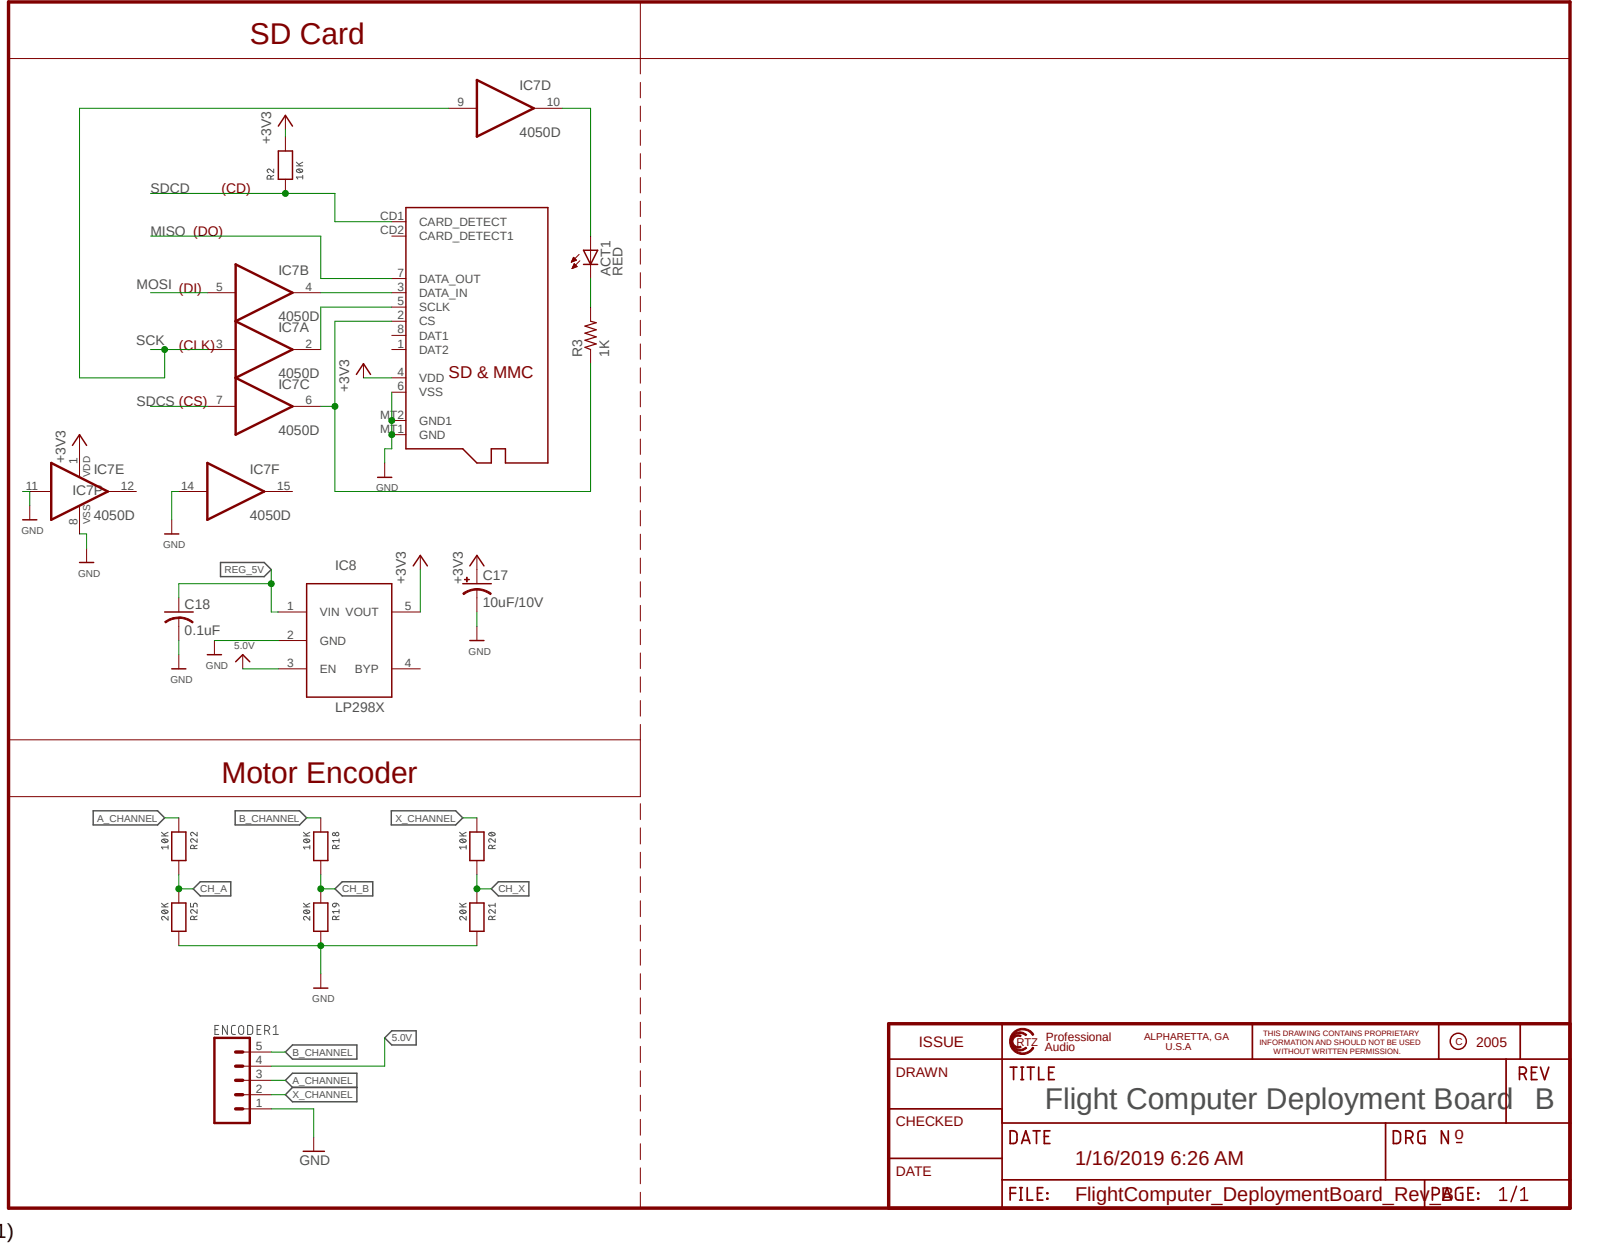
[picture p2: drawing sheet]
<svg xmlns="http://www.w3.org/2000/svg" width="279mm" height="216mm" viewBox="0 0 279 216" stroke-linecap="round" stroke-linejoin="round" font-family="sans-serif">
<path d="M272.8 0l-272.9 105.1 272.9 105.1" fill="none" stroke="#fff" stroke-width=".17"/>
<g fill="none" stroke="#505050" stroke-width=".17">
<path d="M47 31.1l-.1-.5-.3-.2-.2 .3v.4h1.1M47.5 29.3v.7l-.6-.6a.32 .32 0 0 0-.5 .1 .32 .32 0 0 0 .2 .5M47.5 30.4l-.5 .3M51.4 28.8h1.1M51.4 28.2l.7 .6M51.5 29.5a.56 .56 0 0 1 .6-.2 .56 .56 0 0 1 .4 .5 .56 .56 0 0 1-.6 .2 .56 .56 0 0 1-.4-.5zM51.7 29.4l.6 .5M52.5 30.7h-1.1l.3 .4M52.5 30.4v.7M52.5 28.2l-.6 .3M28 145.1h1.2M28 157.4h1.2"/>
<path d="M28 144.4l.7 .7M28 156.8l.7 .6M28.1 145.8l.3-.2h.4l.4 .3a.65 .65 0 0 1-1.2 0zM28.1 158.1l.3-.2h.4l.4 .3a.65 .65 0 0 1-1.2 0zM28.3 145.7l.6 .5M28.3 158l.6 .5M29.2 159v.7l-.7-.6a.32 .32 0 0 0-.5 .1 .32 .32 0 0 0 .3 .5M29.2 147h-1.2l.3 .4M29.2 146.7v.7M29.2 144.4l-.8 .4M29.2 156.8l-.8 .3M33.1 156.8v.6h.5v-.5l.2-.1 .4 .1v.5"/>
<path d="M33.7 147.3v-.5l-.4-.1-.2 .3v.3h1.1M33.7 159.6v-.5l-.4-.1-.2 .3v.3h1.1M34.2 145.6v.6l-.7-.6h-.3l-.1 .2 .2 .4M34.2 144.4v.7l-.8-.7a.32 .32 0 0 0-.3 .3 .32 .32 0 0 0 .2 .4M34.2 157.9v.6l-.8-.6a.32 .32 0 0 0-.3 .3 .32 .32 0 0 0 .2 .3M34.2 146.7l-.5 .2M34.2 159l-.5 .2M52.7 145.1h1.1M52.7 144.4l.6 .7M52.7 157.4h1.1M52.7 156.8l.6 .6M52.7 145.8a.56 .56 0 0 1 .6-.2 .56 .56 0 0 1 .4 .4 .56 .56 0 0 1-.6 .3 .56 .56 0 0 1-.4-.5z"/>
<path d="M52.7 158.1a.56 .56 0 0 1 .6-.2 .56 .56 0 0 1 .4 .5 .56 .56 0 0 1-.6 .2 .56 .56 0 0 1-.4-.5zM52.9 145.7l.7 .5M52.9 158l.7 .5M53.8 159v.7l-.8-.7-.3 .2a.32 .32 0 0 0 .2 .5M53.8 147h-1.1l.2 .4M53.8 146.7v.7M53.8 144.4l-.7 .4M53.8 156.8l-.7 .3M57.8 156.8h.5l-.1 .6h-.4l-.1-.2zM58.3 147.3v-.3l-.2-.3-.4 .1v.5h1.1M58.3 159.6v-.3l-.2-.3-.4 .1v.5h1.1M58.3 156.8l.4 .1 .1 .4"/>
<path d="M58.8 146.7l-.5 .2M58.8 145.9h-1.1l.3 .3M58.8 145.6v.6M58.8 157.9v.6M58.8 159l-.5 .2M58.8 158.2h-1.1l.3 .3M79.8 145.1h1.1M79.8 157.4h1.1M79.8 144.4l.6 .7M79.8 156.8l.6 .6M79.8 145.8l.3-.2h.4l.4 .3a.65 .65 0 0 1-1.1 0zM79.8 158.1l.3-.2h.4l.4 .3a.65 .65 0 0 1-1.1 0z"/>
<path d="M80 145.7l.6 .5M80 158l.6 .5M80.9 159v.7l-.6-.6a.32 .32 0 0 0-.5 .1 .32 .32 0 0 0 .2 .5M80.9 147h-1.1l.2 .4M80.9 146.7v.7M80.9 144.4l-.7 .4M80.9 156.8l-.7 .3M84.8 144.7l.5-.3 .5 .2 .1 .2a.7 .7 0 0 1-1.1 0zM85 144.5l.7 .5M85.4 147.3v-.5l-.4-.1-.2 .3v.3h1.1M85.4 159.6v-.5l-.4-.1-.2 .3v.3h1.1M85.9 145.6v.6l-.7-.6h-.3l-.1 .2 .2 .4"/>
<path d="M85.9 157.9v.6l-.8-.6a.32 .32 0 0 0-.3 .3 .32 .32 0 0 0 .2 .3M85.9 146.7l-.5 .2M85.9 156.8v.6M85.9 159l-.5 .2M85.9 157.1h-1.1l.2 .3M37.3 178.7h.5M38 178h-.7v1.5h.7M39.5 178v1.5l-.9-1.5v1.5M40.9 178h-.6l-.1 .3v1.1l.1 .1h.6M41.5 178.2a.43 .43 0 0 1 .5-.2 .43 .43 0 0 1 .3 .4v.7a.45 .45 0 0 1-.5 .4 .45 .45 0 0 1-.4-.4zM43 178l.6 .1a1.22 1.22 0 0 1 .2 1.2l-.2 .2h-.6zM44.6 178.7h.5"/>
<path d="M45.3 178h-.7v1.5h.7M45.9 178.9h.5a.44 .44 0 0 0 .3-.7l-.3-.2h-.5v1.5M46.4 178.9l.4 .6M47.4 179.5h.9M47.4 178.3l.5-.3v1.5"/>
<circle cx="57.9" cy="144.8" r=".25"/>
<circle cx="58.5" cy="144.8" r=".33"/>
</g>
<path d="M38.3 97.6h7.5l1.3 1.2-1.3 1.3h-7.5zM16.2 140.7h11.1l1.3 1.2-1.3 1.3h-11.1zM33.5 154.3l1.3-1.3h5.2v2.5h-5.2zM40.8 140.7h11.2l1.2 1.2-1.2 1.3h-11.2zM58.1 154.3l1.3-1.3h5.3v2.5h-5.3zM67.9 140.7h11.2l1.2 1.2-1.2 1.3h-11.2zM85.3 154.3l1.2-1.3h5.3v2.5h-5.3zM68 178.9h4.2v2.5h-4.2l-1.2-1.3zM50.8 181.4h11.1v2.4h-11.1l-1.3-1.2zM50.8 186.3h11.1v4.9h-11.1l-1.3-1.2 1.3-1.3-1.3-1.2zM50.8 188.7h11.1" fill="none" stroke="#505050" stroke-width=".25"/>
<g fill="none" stroke="#800000" stroke-width=".17">
<path d="M1.5 10.2h271M77.9 18.8h4.9M92.6 18.8h5M111.1 .3v12.5M111.1 14.3v2.7M111.1 18.4v2.7M68 38.5h2.4M111.1 22.6v2.6M111.1 26.7v2.6M111.1 30.8v2.7M111.1 34.9v2.7M111.1 39.1v2.6"/>
<path d="M36 50.8h4.9M50.8 50.8h4.9M68 50.8h2.4M68 55.8h2.4M68 53.3h2.4M68 48.3h2.4M68 58.2h2.4M68 41h2.4M111.1 43.2v2.6M111.1 47.3v2.7M111.1 51.4v2.7M111.1 55.6v2.7"/>
<path d="M111.1 59.7v2.7M13.8 75.4v7.4M36 60.7h4.9M36 70.5h4.9M50.8 60.7h4.9M50.8 70.5h4.9M63.1 63.1v2.5M68 60.7h2.4M68 68.1h2.4M68 65.6h2.4M68 75.4h2.4M68 73h2.4"/>
<path d="M111.1 63.8v2.7M111.1 67.9v2.7M111.1 72.1v2.7M111.1 76.2v2.7M3.9 85.3h5M13.8 87.8v4.9M18.7 85.3h5M31 85.3h5M45.8 85.3h5M72.9 96.4v2.4M111.1 80.3v2.7M111.1 84.5v2.6"/>
<path d="M111.1 88.6v2.7M111.1 92.7v2.7M111.1 96.9v2.6M48.3 106.2h4.9M48.3 111.2h4.9M48.3 116.1h4.9M68 106.2h4.9M68 116.1h4.9M82.8 102.3v1.5M111.1 101v2.6M111.1 105.1v2.7M111.1 109.2v2.7"/>
<path d="M111.1 113.3v2.7M111.1 117.5v2.6M1.5 128.4h109.6M111.1 121.6v2.7M111.1 125.7v12.6h-109.6M111.1 139.5v2.7M111.1 143.7v2.8M111.1 147.9v2.8M111.1 152.1v2.8M111.1 156.3v2.8M111.1 160.6v2.7M111.1 164.8v2.7"/>
<path d="M111.1 169v2.7M111.1 173.2v2.8M111.1 177.4v2.8M111.1 181.6v2.8M111.1 185.8v2.8M111.1 190.1v2.7M111.1 194.3v2.7M111.1 198.5v2.8M111.1 202.7v2.7M111.1 206.9v2.8"/>
</g>
<path d="M82.8 13.9l9.8 4.9-9.8 4.9zM40.9 45.9l9.9 4.9-9.9 5 9.9 4.9-9.9 4.9 9.9 4.9-9.9 4.9zM8.9 80.3l9.8 5-9.8 4.9zM36 80.3l9.8 5-9.8 4.9z" fill="none" stroke="#800000" stroke-width=".42"/>
<path d="M70.4 36h24.7v44.3h-7.4v-2.4h-2.4v2.4h-2.5l-2.5-2.4h-9.9zM12.6 77.3l1.2-1.9 1.2 1.9M61.8 65l1.3-1.9 1.2 1.9M71.7 98.2l1.2-1.8 1.3 1.8M53.2 101.3h14.8v19.7h-14.8zM80.3 101.3h5" fill="none" stroke="#800000" stroke-width=".25"/>
<path d="M82.8 102.2a4.1 4.1 0 0 1 2.5 .8l-.2 .2a3.9 3.9 0 0 0-2.3-.8z" fill-rule="evenodd" fill="#800000"/>
<path d="M82.8 102.2a4.1 4.1 0 0 1 2.5 .8l-.2 .2a3.9 3.9 0 0 0-2.3-.8z" fill="none" stroke="#800000" stroke-width=".17"/>
<path d="M80.3 103a4 4 0 0 1 2.5-.8v.2a3.6 3.6 0 0 0-2.3 .8z" fill-rule="evenodd" fill="#800000"/>
<path d="M80.3 103a4 4 0 0 1 2.5-.8v.2a3.6 3.6 0 0 0-2.3 .8z" fill="none" stroke="#800000" stroke-width=".17"/>
<path d="M80.6 100.5l.8 .1z" fill-rule="evenodd" fill="#800000"/>
<path d="M80.6 100.5l.8 .1z" fill="none" stroke="#800000" stroke-width=".17"/>
<path d="M81 100.2l.1 .8z" fill-rule="evenodd" fill="#800000"/>
<path d="M82.8 96.4v4.9M31 107.2v1.5M81 100.2l.1 .8zM82.8 103.8v2.4" fill="none" stroke="#800000" stroke-width=".17"/>
<path d="M81.5 98.2l1.3-1.8 1.2 1.8M28.6 106.2h4.9" fill="none" stroke="#800000" stroke-width=".25"/>
<path d="M31 107.1a3.9 3.9 0 0 1 2.5 .9l-.1 .1a3.9 3.9 0 0 0-2.4-.8z" fill-rule="evenodd" fill="#800000"/>
<path d="M31 107.1a3.9 3.9 0 0 1 2.5 .9l-.1 .1a3.9 3.9 0 0 0-2.4-.8z" fill="none" stroke="#800000" stroke-width=".17"/>
<path d="M28.6 107.9a3.7 3.7 0 0 1 2.4-.8v.3a3.5 3.5 0 0 0-2.3 .7z" fill-rule="evenodd" fill="#800000"/>
<g fill="none" stroke="#800000" stroke-width=".17">
<path d="M99.2 45.5h.1M99.2 45.4h.2M99.2 45.3h.5M99.3 45.2h.5M99.3 45.1h.7M99.3 46.6h.1M99.4 45h.5M99.4 46.5h.2M99.4 46.4h.4M99.4 46.3h.6M99.4 44.9h.4M99.4 46.2h.7"/>
<path d="M99.5 44.8h.2M99.5 44.7h.1M99.5 46.1h.5M99.5 44.7l.5 .5-.9 .3zM99.5 46.1h.4M99.6 46h.3M99.6 45.9h.2M99.6 45.8h.1M99.7 45.8l.5 .5-.9 .3zM100.5 44.2l-1.4 1.3M100.6 45.3l-1.3 1.3M102.5 41v7.3"/>
<path d="M102.5 53.3v2.5M102.5 60.7v2.4M5.2 87.8v2.4M15 95.2v2.4M29.8 90.2v2.5M66.8 80.3v2.5M28.6 107.9a3.7 3.7 0 0 1 2.4-.8v.3a3.5 3.5 0 0 0-2.3 .7zM31 103.8v2.4M31 108.7v2.5M31 113.6v2.5M37.2 111.2v2.4M42.1 113.6v2.5"/>
<path d="M82.8 108.7v2.5"/>
</g>
<path d="M101.3 43.4h2.4l-1.2 2.5zM101.3 45.9h2.4M3.9 90.2h2.5M13.8 97.6h2.5M28.6 92.7h2.4M65.5 82.8h2.5M29.8 116.1h2.5M36 113.6h2.4M40.9 114.9l1.2-1.3 1.2 1.3M81.5 111.2h2.5M252.8 198.3h.9" fill="none" stroke="#800000" stroke-width=".25"/>
<path d="M102.5 55.8l1 .2-2 .6 2 .6-2 .6 2 .7-2 .6 2 .6-2 .6 1 .4" fill="none" stroke="#800000" stroke-width=".21"/>
<path d="M1.5 .3h271v209.4h-271zM272.5 177.7h-118.3v32" fill="none" stroke="#800000" stroke-width=".59"/>
<path d="M173.9 177.7v32M249.7 177.7v6.1M263.8 177.7v6.1M154.2 183.8h118.3M154.2 192.4h19.7M173.9 194.9h98.6M240.5 194.9v9.9M261.4 183.8v11.1M154.2 201h19.7M173.9 204.8h98.6M247.2 204.8v4.9" fill="none" stroke="#800000" stroke-width=".3"/>
<path d="M176.1 178.9a2.25 2.25 0 0 1 3.3 .7l-.2 .1a2.01 2.01 0 0 0-3-.5 2.01 2.01 0 0 0 0 3.1 2.01 2.01 0 0 0 3-.6l.2 .2a2.27 2.27 0 0 1-3.4 .5 2.27 2.27 0 0 1 .1-3.5z" fill-rule="evenodd" fill="#800000"/>
<path d="M176.1 178.9a2.25 2.25 0 0 1 3.3 .7l-.2 .1a2.01 2.01 0 0 0-3-.5 2.01 2.01 0 0 0 0 3.1 2.01 2.01 0 0 0 3-.6l.2 .2a2.27 2.27 0 0 1-3.4 .5 2.27 2.27 0 0 1 .1-3.5z" fill="none" stroke="#800000" stroke-width=".17"/>
<path d="M175.9 179.9a1.11 1.11 0 0 1 1.3-.2l-.1 .2a.93 .93 0 0 0-1.3 .8 .93 .93 0 0 0 1.3 .9l.1 .2a1.15 1.15 0 0 1-1.5-.4 1.15 1.15 0 0 1 .2-1.5z" fill-rule="evenodd" fill="#800000"/>
<path d="M175.9 179.9a1.11 1.11 0 0 1 1.3-.2l-.1 .2a.93 .93 0 0 0-1.3 .8 .93 .93 0 0 0 1.3 .9l.1 .2a1.15 1.15 0 0 1-1.5-.4 1.15 1.15 0 0 1 .2-1.5z" fill="none" stroke="#800000" stroke-width=".17"/>
<path d="M175.6 179.7a1.67 1.67 0 0 1 2.6-.1l-.2 .1a1.42 1.42 0 0 0-2 0 1.42 1.42 0 0 0 0 2 1.42 1.42 0 0 0 2 0l.2 .2a1.67 1.67 0 0 1-2.3 .1 1.67 1.67 0 0 1-.3-2.3z" fill-rule="evenodd" fill="#800000"/>
<g fill="none" stroke="#800000" stroke-width=".17">
<path d="M49.5 20v2.5M49.5 23.7v2.5M49.5 31.1v2.5M31 141.9v2.5M31 149.4v2.4M31 154.3v2.4M55.7 141.9v2.5M55.7 149.4v2.4M55.7 154.3v2.4M82.8 141.9v2.5M82.8 149.4v2.4M82.8 154.3v2.4"/>
<path d="M31 161.6v2.5M55.7 161.6v2.5M55.7 169v2.5M82.8 161.6v2.5M175.6 179.7a1.67 1.67 0 0 1 2.6-.1l-.2 .1a1.42 1.42 0 0 0-2 0 1.42 1.42 0 0 0 0 2 1.42 1.42 0 0 0 2 0l.2 .2a1.67 1.67 0 0 1-2.3 .1 1.67 1.67 0 0 1-.3-2.3zM42.1 192.4h5M42.1 190h5M42.1 187.5h5M42.1 185h5M42.1 182.6h5M54.4 197.4v2.4"/>
</g>
<g fill="none" stroke="#800000" stroke-width=".3">
<path d="M217.3 177.7v6.1M175.3 196.3h.6a.65 .65 0 0 1 .6 .6v.9a.58 .58 0 0 1-.6 .7h-.6zM175.3 185.2h1.2M175.9 185.2v2.2M177.2 185.2h.4M177.2 187.4h.4M177.3 198.5l.7-2.2 .7 2.2M177.4 185.2v2.2M177.5 197.9h1M178.3 185.2h1.2M178.9 185.2v2.2M179.3 196.3h1.2"/>
<path d="M179.9 196.3v2.2M180.3 185.2v2.2h.9M181.2 197.2h.7M182 186.1h.7M182.2 196.3h-1v2.2h1M183 185.2h-1v2.2h1M241.8 196.3a1.07 1.07 0 0 1 1.2 .3 1.86 1.86 0 0 1-.2 1.7l-.4 .2h-.6zM244 197.5h.6a.61 .61 0 0 0 .6-.6 .61 .61 0 0 0-.6-.6h-.6v2.2M244.7 197.5l.5 1M247.3 196.3h-.8l-.4 .2v1.5l.2 .4 1 .1v-1.3h-.4M251.3 196.3v2.2l-1.2-2.2v2.2M263.7 186.4h.6a.59 .59 0 0 0 .6-.6 .59 .59 0 0 0-.6-.6h-.6v2.2"/>
<path d="M264.4 186.4l.5 1M265.8 186.1h.7M266.7 185.2h-.9v2.2h.9M267.3 185.2l.8 2.2 .7-2.2M175.3 207.1h1M176.3 206.1h-1v2.2M177 206.1h.4M177 208.3h.4M177.2 206.1v2.2M178.3 206.1v2.2h.9M180 207.1h.8M181 206.1h-1v2.2h1"/>
<path d="M181.7 207.1h.1zM181.7 208h.1v.1h-.1zM248.6 207.3h.6a.61 .61 0 0 0 .6-.6 .61 .61 0 0 0-.6-.6h-.6v2.2M250.4 208.3l.7-2.2 .7 2.2M250.6 207.8h1.1M253.8 206.1h-.7l-.4 .3-.1 1.4 .3 .4 .9 .1v-1.2h-.4M254.8 207.1h.7M255.7 206.1h-.9v2.2h.9M256.5 208h.1v.1h-.1zM256.5 207.1h.1z"/>
</g>
<g fill="none" stroke="#800000" stroke-width=".25">
<path d="M48.3 26.2h2.5v4.9h-2.5zM48.3 21.9l1.2-1.9 1.3 1.9M29.8 144.4h2.5v5h-2.5zM29.8 156.7h2.5v4.9h-2.5zM54.4 144.4h2.5v5h-2.5zM54.4 156.7h2.5v4.9h-2.5zM81.5 144.4h2.5v5h-2.5zM81.5 156.7h2.5v4.9h-2.5zM54.4 171.5h2.5M52.6 199.8h3.7M260.3 206.6l.6-.5v2.2M260.3 208.3h1.2"/>
<path d="M263.2 205.9l-1 2.7M263.9 208.3h1.2M263.9 206.6l.6-.5v2.2"/>
<circle cx="253.1" cy="180.7" r="1.39"/>
</g>
<path d="M37.2 180.1h6.1v14.8h-6.1z" fill="none" stroke="#800000" stroke-width=".42"/>
<path d="M40.9 187.5h1.2M40.9 190h1.2M40.9 192.4h1.2M40.9 182.6h1.2M40.9 185h1.2" fill="none" stroke="#800000" stroke-width=".59"/>
<path d="M68 68.1v9.8" fill="none" stroke="#008000" stroke-width=".17"/>
<circle cx="68" cy="73" r=".51" fill="#008000"/>
<circle cx="68" cy="73" r=".51" fill="none" stroke="#008000" stroke-width=".17"/>
<circle cx="68" cy="75.4" r=".51" fill="#008000"/>
<g fill="none" stroke="#008000" stroke-width=".17">
<path d="M68 77.9h-1.2v2.4M3.9 85.3h1.3v2.5M13.8 92.7h1.2v2.5M31 85.3h-1.2v4.9M31 111.2v2.4M37.2 111.2h11.1M82.8 106.2v2.5M31 164.1h51.8M47.1 192.4h7.3v5"/>
<circle cx="68" cy="75.4" r=".51"/>
</g>
<circle cx="55.7" cy="164.1" r=".51" fill="#008000"/>
<g fill="none" stroke="#008000" stroke-width=".17">
<path d="M49.5 22.5v1.2M63.1 65.6h4.9M47.1 98.8v7.4h1.2M72.9 98.8v7.4M42.1 116.1h6.2M47.1 101.3h-16.1v2.5M55.7 164.1v4.9M66.8 180.1v4.9h-19.7"/>
<circle cx="55.7" cy="164.1" r=".51"/>
</g>
<circle cx="47.1" cy="101.3" r=".51" fill="#008000"/>
<g fill="none" stroke="#008000" stroke-width=".17">
<path d="M97.6 18.8h4.9v22.2M68 55.8h-9.9v29.5h44.4v-22.2M68 53.3h-12.3v7.4M55.7 70.5h2.4"/>
<circle cx="47.1" cy="101.3" r=".51"/>
</g>
<circle cx="58.1" cy="70.5" r=".51" fill="#008000"/>
<g fill="none" stroke="#008000" stroke-width=".17">
<path d="M77.9 18.8h-64.1v46.8h14.8v-4.9M26.1 50.8h9.9M26.1 41h29.6v7.3h12.3M55.7 50.8h12.3M102.5 48.3v5M26.1 70.5h9.9M26.1 60.7h9.9"/>
<circle cx="58.1" cy="70.5" r=".51"/>
</g>
<circle cx="28.6" cy="60.7" r=".51" fill="#008000"/>
<g fill="none" stroke="#008000" stroke-width=".17">
<path d="M26.1 33.6h32v4.9h9.9"/>
<circle cx="28.6" cy="60.7" r=".51"/>
</g>
<circle cx="49.5" cy="33.6" r=".51" fill="#008000"/>
<g fill="none" stroke="#008000" stroke-width=".17">
<path d="M28.6 141.9h2.4M31 151.8v2.5h2.5M53.2 141.9h2.5M80.3 141.9h2.5M47.1 182.6h2.4M47.1 187.5h2.4M47.1 190h2.4"/>
<circle cx="49.5" cy="33.6" r=".51"/>
</g>
<circle cx="31" cy="154.3" r=".51" fill="#008000"/>
<g fill="none" stroke="#008000" stroke-width=".17">
<path d="M55.7 151.8v2.5h2.4"/>
<circle cx="31" cy="154.3" r=".51"/>
</g>
<circle cx="55.7" cy="154.3" r=".51" fill="#008000"/>
<g fill="none" stroke="#008000" stroke-width=".17">
<path d="M82.8 151.8v2.5h2.5"/>
<circle cx="55.7" cy="154.3" r=".51"/>
</g>
<circle cx="82.8" cy="154.3" r=".51" fill="#008000"/>
<circle cx="82.8" cy="154.3" r=".51" fill="none" stroke="#008000" stroke-width=".17"/>
<g font-size="5.2" fill="#800000">
<text x="43.3" y="7.7">SD Card</text>
<text x="38.4" y="135.8">Motor Encoder</text>
</g>
<g font-size="5.2" fill="#505050">
<text x="181.3" y="192.4">Flight Computer Deployment Board</text>
<text x="266.3" y="192.4">B</text>
</g>
<text font-size="3.6" x="-.8" y="214.9">1)</text>
<g font-size="3.5" fill="#800000">
<text x="186.6" y="202.3">1/16/2019 6:26 AM</text>
<text x="186.6" y="208.4">FlightComputer_DeploymentBoard_Rev_B</text>
</g>
<g font-size="3" fill="#800000">
<text x="77.9" y="65.6">SD &amp; MMC</text>
<text x="252.4" y="197.7">o</text>
</g>
<text font-size="2.6" fill="#800000" x="159.5" y="181.6">ISSUE</text>
<g font-size="2.4" fill="#505050">
<text x="90.2" y="15.7">IC7D</text>
<text x="90.2" y="23.7">4050D</text>
<text x="47.1" y="24.9" transform="rotate(-90 47.1 24.9)">+3V3</text>
<text x="26.1" y="33.6">SDCD</text>
<text x="26.1" y="41">MISO (DO)</text>
<text x="48.3" y="47.8">IC7B</text>
<text x="105.9" y="47.9" transform="rotate(-90 105.9 47.9)">ACT1</text>
<text x="108" y="47.9" transform="rotate(-90 108 47.9)">RED</text>
<text x="23.7" y="50.1">MOSI</text>
<text x="23.6" y="59.9">SCK</text>
<text x="48.3" y="55.8">4050D</text>
<text x="48.3" y="57.6">IC7A</text>
<text x="48.3" y="65.6">4050D</text>
<text x="101" y="61.9" transform="rotate(-90 101 61.9)">R3</text>
<text x="105.7" y="61.9" transform="rotate(-90 105.7 61.9)">1K</text>
<text x="23.7" y="70.5">SDCS (CS)</text>
<text x="48.3" y="67.4">IC7C</text>
<text x="60.6" y="68.1" transform="rotate(-90 60.6 68.1)">+3V3</text>
<text x="48.3" y="75.4">4050D</text>
<text x="11.3" y="80.4" transform="rotate(-90 11.3 80.4)">+3V3</text>
<text x="16.3" y="82.2">IC7E</text>
<text x="43.3" y="82.2">IC7F</text>
<text x="12.6" y="85.9">IC7P</text>
<text x="16.3" y="90.2">4050D</text>
<text x="43.4" y="90.2">4050D</text>
<text x="58.2" y="98.8">IC8</text>
<text x="70.4" y="101.3" transform="rotate(-90 70.4 101.3)">+3V3</text>
<text x="80.3" y="101.3" transform="rotate(-90 80.3 101.3)">+3V3</text>
<text x="83.8" y="100.7">C17</text>
<text x="32" y="105.6">C18</text>
<text x="83.8" y="105.4">10uF/10V</text>
<text x="32" y="110.3">0.1uF</text>
<text x="58.2" y="123.5">LP298X</text>
<text x="52" y="202.3">GND</text>
</g>
<g font-size="2.4" fill="#800000">
<text x="38.4" y="33.6">(CD)</text>
<text x="31" y="50.8">(DI)</text>
<text x="31" y="60.7">(CLK)</text>
<text x="256.2" y="181.7">2005</text>
<text x="155.4" y="186.9">DRAWN</text>
<text x="155.4" y="195.5">CHECKED</text>
<text x="155.4" y="204.1">DATE</text>
</g>
<g font-size="2.1" fill="#505050">
<text x="79.4" y="18.5">9</text>
<text x="94.9" y="18.5">10</text>
<text x="66" y="38.1">CD1</text>
<text x="66" y="40.6">CD2</text>
<text x="72.7" y="39.2">CARD_DETECT</text>
<text x="72.7" y="41.7">CARD_DETECT1</text>
<text x="37.5" y="50.5">5</text>
<text x="53" y="50.5">4</text>
<text x="69" y="50.5">3</text>
<text x="69" y="52.9">5</text>
<text x="69" y="48">7</text>
<text x="72.7" y="51.6">DATA_IN</text>
<text x="72.7" y="49.1">DATA_OUT</text>
<text x="69" y="55.4">2</text>
<text x="69" y="57.9">8</text>
<text x="72.7" y="56.5">CS</text>
<text x="72.7" y="54">SCLK</text>
<text x="72.7" y="58.9">DAT1</text>
<text x="37.5" y="60.3">3</text>
<text x="53" y="60.3">2</text>
<text x="69" y="65.2">4</text>
<text x="69" y="60.3">1</text>
<text x="72.7" y="61.4">DAT2</text>
<text x="37.5" y="70.2">7</text>
<text x="53" y="70.2">6</text>
<text x="69" y="67.7">6</text>
<text x="72.7" y="68.8">VSS</text>
<text x="72.7" y="66.3">VDD</text>
<text x="66" y="75.1">MT1</text>
<text x="66" y="72.6">MT2</text>
<text x="72.7" y="76.2">GND</text>
<text x="72.7" y="73.7">GND1</text>
<text x="13.5" y="80.6" transform="rotate(-90 13.5 80.6)">1</text>
<text x="4.5" y="85">11</text>
<text x="21" y="85">12</text>
<text x="31.4" y="85">14</text>
<text x="48.1" y="85">15</text>
<text x="13.5" y="91.2" transform="rotate(-90 13.5 91.2)">8</text>
<text x="49.8" y="105.9">1</text>
<text x="55.5" y="107">VIN VOUT</text>
<text x="70.3" y="105.9">5</text>
<text x="49.8" y="110.8">2</text>
<text x="55.5" y="111.9">GND</text>
<text x="49.8" y="115.7">3</text>
<text x="55.5" y="116.8">EN</text>
<text x="61.6" y="116.8">BYP</text>
<text x="70.3" y="115.7">4</text>
<text x="44.4" y="184.7">4</text>
<text x="44.4" y="182.2">5</text>
<text x="44.4" y="189.6">2</text>
<text x="44.4" y="187.2">3</text>
<text x="44.4" y="192.1">1</text>
</g>
<g font-size="2.1" fill="#800000">
<text x="181.3" y="182.4">Audio</text>
<text x="181.5" y="180.6">Professional</text>
</g>
<text font-size="1.9" fill="#800000" x="176.4" y="181.5">RTZ</text>
<g font-size="1.7" fill="#505050">
<text x="15.7" y="82.8" transform="rotate(-90 15.7 82.8)">VDD</text>
<text x="65.3" y="85.3">GND</text>
<text x="3.7" y="92.7">GND</text>
<text x="15.7" y="91" transform="rotate(-90 15.7 91)">VSS</text>
<text x="28.3" y="95.2">GND</text>
<text x="13.5" y="100.1">GND</text>
<text x="39" y="99.4">REG_5V</text>
<text x="40.6" y="112.6">5.0V</text>
<text x="81.3" y="113.6">GND</text>
<text x="29.6" y="118.5">GND</text>
<text x="35.7" y="116.1">GND</text>
<text x="16.9" y="142.6">A_CHANNEL</text>
<text x="41.5" y="142.6">B_CHANNEL</text>
<text x="68.6" y="142.6">X_CHANNEL</text>
<text x="34.8" y="154.9">CH_A</text>
<text x="59.4" y="154.9">CH_B</text>
<text x="86.5" y="154.9">CH_X</text>
<text x="54.2" y="173.9">GND</text>
<text x="50.8" y="183.2">B_CHANNEL</text>
<text x="68" y="180.7">5.0V</text>
<text x="50.8" y="188.1">A_CHANNEL</text>
<text x="50.8" y="190.6">X_CHANNEL</text>
</g>
<g font-size="1.7" fill="#800000">
<text x="198.5" y="180.4">ALPHARETTA, GA</text>
<text x="202.3" y="182.3">U.S.A</text>
<text x="252.6" y="181.4">C</text>
</g>
<g font-size="1.4" fill="#800000">
<text x="219.2" y="179.8">THIS DRAWING CONTAINS PROPRIETARY</text>
<text x="218.6" y="181.4">INFORMATION AND SHOULD NOT BE USED</text>
<text x="221" y="182.9">WITHOUT WRITTEN PERMISSION.</text>
</g>
</svg>
